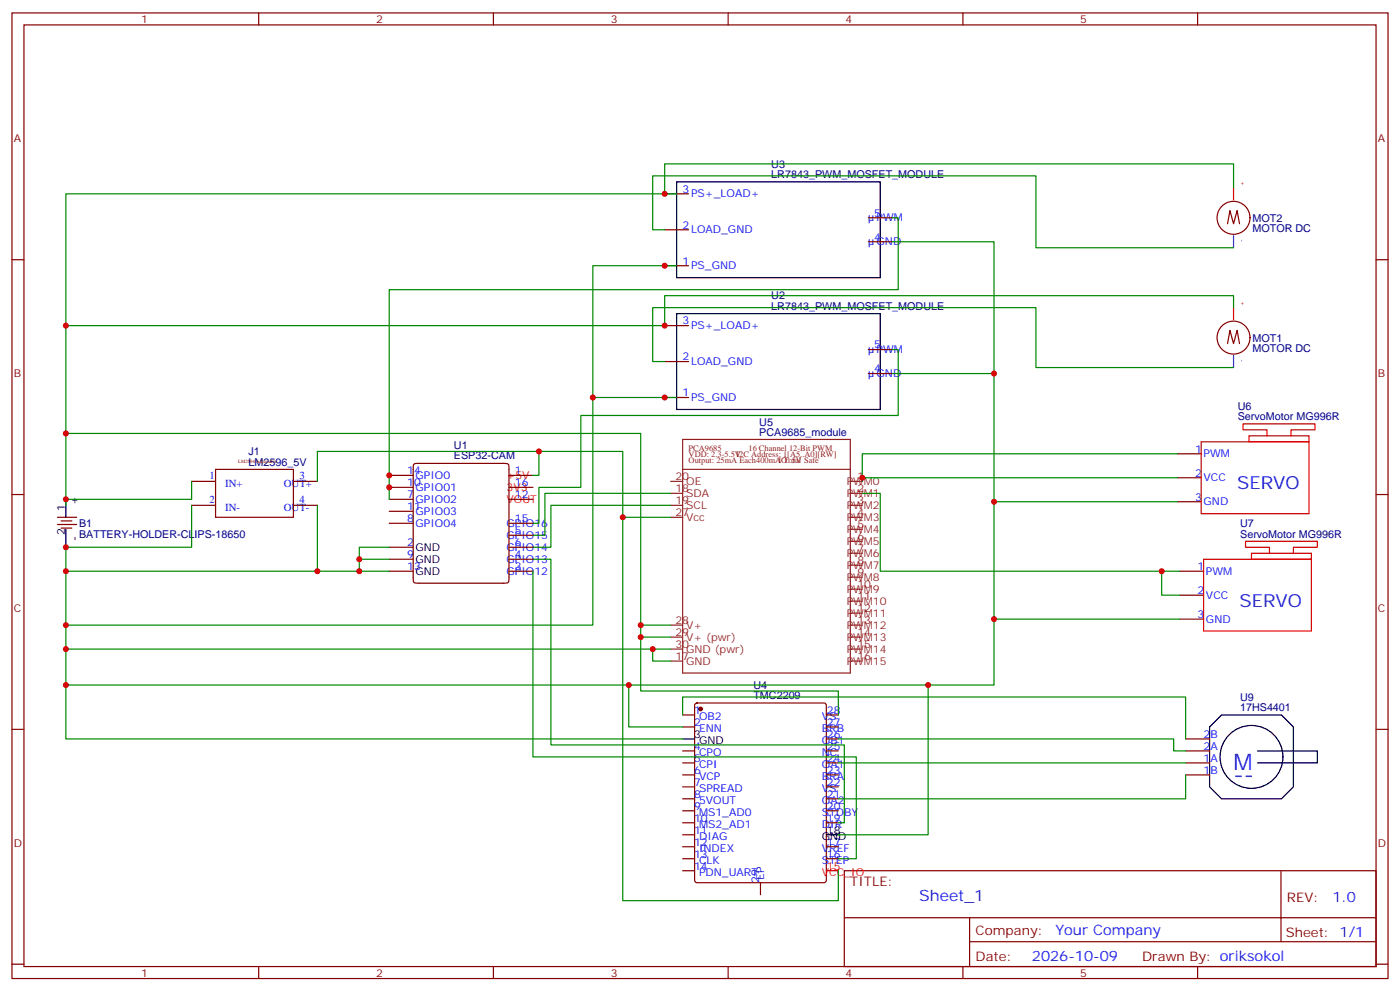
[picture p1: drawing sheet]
<svg xmlns="http://www.w3.org/2000/svg" width="412mm" height="292mm" viewBox="0 0 412 292" stroke-linecap="round" stroke-linejoin="round" font-family="sans-serif">
<g fill="none" stroke="#870000" stroke-width=".35">
<path d="M3.5 3.8h405.4v284.3h-405.4zM7.1 7.3h398.2v277.3h-398.2zM76.2 3.8v3.5M145.3 3.8v3.5M214.5 3.8v3.5M283.6 3.8v3.5M352.8 3.8v3.5M195.8 57.1h7M3.5 76.5h3.6M195.8 78.2h7M195.8 67.7h7M255.8 71.2h7"/>
<path d="M255.8 64.1h7M361.6 65.9l.7-3.9 1.1 3.9 1-3.9 .7 3.9M405.3 76.5h3.6M195.8 95.9h7M195.8 117.1h7M195.8 106.5h7M255.8 110h7M255.8 102.9h7M361.6 101.2l.7-3.9 1.1 3.9 1-3.9 .7 3.9M114.7 140h7M121.9 136.7l1.6-.2h24.7a1.33 1.33 0 0 1 1.7 .5v33a1.33 1.33 0 0 1-.5 1.7h-25.9a1.33 1.33 0 0 1-1.7-.5l-.1-33zM149.9 140h7.1"/>
<path d="M346.8 133.6h7M3.5 145.6h3.6M16.9 152.3h5.7M16.9 154.4h5.7M18 153.4h3.2M18 155.5h3.2M56.4 141.7h7.1M56.4 148.8h7.1M86.4 141.7h7.1M86.4 148.8h7.1M114.7 147h7M114.7 154.1h7"/>
<path d="M114.7 143.5h7M114.7 150.6h7M149.9 157.6h7.1M149.9 147h7.1M149.9 154.1h7.1M149.9 143.5h7.1M346.8 140.7h7M346.8 147.7h7M405.3 145.6h3.6M114.7 161.1h7M114.7 168.2h7M114.7 164.7h7"/>
<path d="M149.9 161.1h7.1M149.9 168.2h7.1M149.9 164.7h7.1M347.5 168.2h7M347.5 175.3h7M347.5 182.3h7M3.5 214.8h3.6M201.1 210.5h3.5M201.1 214.1h3.5M204.8 207.2l.5-.2h37.4l.5 .2 .2 .5v51.5l-.2 .5-.5 .2h-37.4l-.5-.2-.2-.5v-51.5zM243.4 210.5h3.5M243.4 214.1h3.5"/>
<path d="M243.4 217.6h3.5M349.2 217.6h7.1M405.3 214.8h3.6M201.1 221.1h3.5M201.1 224.6h3.5M201.1 228.2h3.5M201.1 231.7h3.5M201.1 235.2h3.5M201.1 238.8h3.5M243.4 221.1h3.5M243.4 224.6h3.5M243.4 228.2h3.5"/>
<path d="M243.4 231.7h3.5M243.4 235.2h3.5M243.4 238.8h3.5M349.2 221.1h7.1M349.2 224.6h7.1M349.2 228.2h7.1M201.1 242.3h3.5M201.1 245.8h3.5M201.1 249.3h3.5M201.1 252.9h3.5M201.1 256.4h3.5M224 259.9v3.6"/>
<path d="M243.4 242.3h3.5M243.4 249.3h3.5M243.4 252.9h3.5M248.7 256.4h156.6v28.2h-156.6zM377.3 256.4v20.9M248.7 270.2h156.5M285.6 277.3h119.6M285.6 270.2v14.2M3.5 283.9h3.6M76.2 284.6v3.5M145.3 284.6v3.5M214.5 284.6v3.5"/>
<path d="M283.6 284.6v3.5M352.8 284.6v3.5M405.3 283.9h3.6"/>
<circle cx="363.4" cy="64.1" r="4.9"/>
<circle cx="363.4" cy="99.4" r="4.9"/>
</g>
<g fill="none" stroke="#000" stroke-width=".35">
<path d="M199.3 53.6h60v28.2h-60zM199.3 92.4h60v28.2h-60zM19.4 147v5.3M19.4 155.9v5.2M201.1 217.6h3.5M356.3 214.1l3.5-3.6h17.7l3.5 3.6v17.6l-3.5 3.5h-17.7l-3.5-3.5zM370.4 221.1h17.7v3.5h-17.7M243.4 245.8h3.5"/>
<circle cx="368.7" cy="222.9" r="9.3"/>
</g>
<path d="M63.5 138.2h22.9v14.1h-22.9z" fill="none" stroke="#a10000" stroke-width=".35"/>
<circle cx="206.4" cy="208.8" r=".53" fill="#870000" stroke="#870000" stroke-width=".35"/>
<path d="M363.4 55.3v3.5M363.4 90.6v3.5M353.8 130.1h31.8v21.2h-31.8zM367.9 128.3h17.7v1.8h-17.7zM373.2 128.3v-1.7h-7v-1.8h21.1v1.8h-7v1.7M354.5 164.7h31.8v21.1h-31.8zM368.7 162.9h17.6v1.8h-17.6zM373.9 162.9v-1.8h-7v-1.7h21.2v1.7h-7.1v1.8M243.4 256.4h3.5" fill="none" stroke="#f00" stroke-width=".35"/>
<g fill="none" stroke="#8c2424" stroke-width=".35">
<path d="M201.1 138.2h49.4M201.1 129.4h49.4v68.8h-49.4zM197.6 141.7h3.5M197.6 145.3h3.5M197.6 148.8h3.5M197.6 152.3h3.5M250.5 141.7h3.5M250.5 145.3h3.5M250.5 148.8h3.5M250.5 152.3h3.5M250.5 155.9h3.5M250.5 159.4h3.5"/>
<path d="M250.5 162.9h3.5M250.5 166.4h3.5M250.5 170h3.5M250.5 173.5h3.5M250.5 177h3.5M197.6 184.1h3.5M197.6 187.6h3.5M197.6 191.1h3.5M197.6 194.7h3.5M250.5 180.6h3.5M250.5 184.1h3.5M250.5 187.6h3.5"/>
<path d="M250.5 191.1h3.5M250.5 194.7h3.5"/>
</g>
<path d="M363.4 69.4v3.6M363.4 104.7v3.5" fill="none" stroke="#00f" stroke-width=".35"/>
<g fill="none" stroke="#008700" stroke-width=".35">
<path d="M199.3 57.1h-179.9v38.8M363.4 55.3v-7h-167.6v8.8M195.8 67.7h-3.5v-15.9h112.9v21.2h58.2M199.3 78.2h-24.7v38.9M262.8 71.2h30v76.5M262.8 64.1h1.8v21.2h-149.9v61.7M363.4 90.6v-3.5h-167.6v8.8h-176.4v51.1M195.8 106.5h-3.5v-15.9h112.9v17.6h58.2M199.3 117.1h-24.7v67h-155.2M262.8 102.9h1.8v19.4h-93.5v21.2h-12.4v10.6h-1.7M262.8 110h30M19.4 127.6h169.3v75.9h58.2v7"/>
<path d="M157 140h1.7v-7.1h-65.2v8.8M158.7 132.9h24.7v19.4h14.2M346.8 133.6h-92.8v8.1M56.4 141.7v5.3h-37v1.8M56.4 148.8v12.3h-37v56.5h181.7M93.5 148.8v19.4M183.4 152.3v112.9h63.5v-8.8M197.6 148.8h-35.3v12.3h-5.3M197.6 145.3h-37.1v12.3h-3.5M254 145.3h5.3v22.9h88.2M254 140.7h92.8M346.8 147.7h-54v34.6"/>
<path d="M19.4 168.2h95.3M105.8 164.7h8.9M114.7 161.1h-8.9v7.1M157 168.2v54.7h95.2v30h-5.3M157 164.7h5.3v54.7h86.4v22.9h-1.8M342.2 168.2v7.1h5.3M19.4 191.1h178.2M188.7 187.6h8.9M188.7 184.1h8.9M192.3 191.1v3.6h5.3M347.5 182.3h-54.7v19.4h-273.4M185.2 201.7v12.4h15.9"/>
<path d="M201.1 210.5v-5.3h148.1v12.4M246.9 217.6h98.8v3.5h3.5M273.4 201.7v44.1h-26.5M246.9 224.6h102.3M349.2 228.2v7h-102.3"/>
</g>
<g fill="#c00">
<circle cx="19.4" cy="147" r=".88"/>
<circle cx="195.8" cy="57.1" r=".88"/>
<circle cx="19.4" cy="161.1" r=".88"/>
<circle cx="19.4" cy="184.1" r=".88"/>
<circle cx="195.8" cy="117.1" r=".88"/>
<circle cx="174.6" cy="117.1" r=".88"/>
<circle cx="195.8" cy="78.2" r=".88"/>
<circle cx="19.4" cy="95.9" r=".88"/>
<circle cx="19.4" cy="191.1" r=".88"/>
<circle cx="188.7" cy="187.6" r=".88"/>
<circle cx="188.7" cy="184.1" r=".88"/>
<circle cx="192.3" cy="191.1" r=".88"/>
<circle cx="19.4" cy="168.2" r=".88"/>
<circle cx="105.8" cy="168.2" r=".88"/>
<circle cx="105.8" cy="164.7" r=".88"/>
<circle cx="158.8" cy="132.9" r=".88"/>
<circle cx="183.4" cy="152.3" r=".88"/>
<circle cx="19.4" cy="127.6" r=".88"/>
<circle cx="292.8" cy="182.3" r=".88"/>
<circle cx="19.4" cy="201.7" r=".88"/>
<circle cx="93.5" cy="168.2" r=".88"/>
<circle cx="254" cy="140.7" r=".88"/>
<circle cx="342.2" cy="168.2" r=".88"/>
<circle cx="273.4" cy="201.7" r=".88"/>
<circle cx="185.2" cy="201.7" r=".88"/>
<circle cx="114.7" cy="143.5" r=".88"/>
<circle cx="114.7" cy="140" r=".88"/>
<circle cx="292.8" cy="147.7" r=".88"/>
<circle cx="292.8" cy="110" r=".88"/>
<circle cx="195.8" cy="95.9" r=".88"/>
</g>
<g font-size="6.7" fill="#00f">
<text x="363.4" y="226.7">M</text>
<text x="363.4" y="230.2">--</text>
</g>
<g font-size="5.3" fill="#00f">
<text x="364.4" y="144.1">SERVO</text>
<text x="365.1" y="178.6">SERVO</text>
</g>
<text font-size="4.6" fill="#00f" x="270.8" y="265.4">Sheet_1</text>
<g font-size="4.2" fill="#00f">
<text x="392.5" y="265.7">1.0</text>
<text x="310.9" y="275.2">Your Company</text>
<text x="304" y="283">2026-10-09</text>
</g>
<g font-size="3.9" fill="#800">
<text x="250.5" y="261">TITLE:</text>
<text x="379.1" y="265.7">REV:</text>
<text x="287.4" y="275.2">Company:</text>
<text x="378.7" y="275.8">Sheet: 1/1</text>
<text x="287.4" y="282.9">Date:</text>
<text x="336.4" y="282.9">Drawn By: oriksokol</text>
</g>
<g font-size="3.2" fill="#800">
<text x="41.6" y="6.8">1</text>
<text x="110.8" y="6.8">2</text>
<text x="179.9" y="6.8">3</text>
<text x="249.1" y="6.8">4</text>
<text x="318.2" y="6.8">5</text>
<text x="4.1" y="41.9">A</text>
<text x="405.9" y="41.9">A</text>
<text x="4.1" y="111.1">B</text>
<text x="405.9" y="111.1">B</text>
<text x="4.1" y="180.2">C</text>
<text x="405.9" y="180.2">C</text>
<text x="4.1" y="249.3">D</text>
<text x="405.9" y="249.3">D</text>
<text x="41.6" y="287.6">1</text>
<text x="110.8" y="287.6">2</text>
<text x="179.9" y="287.6">3</text>
<text x="249.1" y="287.6">4</text>
<text x="318.2" y="287.6">5</text>
</g>
<g font-size="3.2" fill="#000080">
<text x="227.2" y="52.5">LR7843_PWM_MOSFET_MODULE</text>
<text x="227.2" y="49.4">U3</text>
<text x="368.9" y="65.3">MOT2</text>
<text x="368.9" y="68.4">MOTOR DC</text>
<text x="227.2" y="88.2">U2</text>
<text x="227.2" y="91.3">LR7843_PWM_MOSFET_MODULE</text>
<text x="368.9" y="100.6">MOT1</text>
<text x="368.9" y="103.7">MOTOR DC</text>
<text x="223.7" y="125.3">U5</text>
<text x="364.6" y="123.8">ServoMotor MG996R</text>
<text x="364.6" y="120.6">U6</text>
<text x="223.7" y="128.3">PCA9685_module</text>
<text x="73.2" y="137.2">LM2596_5V</text>
<text x="73.2" y="134">J1</text>
<text x="133.7" y="135.3">ESP32-CAM</text>
<text x="133.7" y="132.2">U1</text>
<text x="23.3" y="155.3">B1</text>
<text x="365.3" y="155.2">U7</text>
<text x="23.3" y="158.4">BATTERY-HOLDER-CLIPS-18650</text>
<text x="365.3" y="158.3">ServoMotor MG996R</text>
<text x="221.9" y="202.8">U4</text>
<text x="221.9" y="205.9">TMC2209</text>
<text x="365.3" y="209.5">17HS4401</text>
<text x="365.3" y="206.4">U9</text>
</g>
<g font-size="3.2" fill="#00f">
<text x="201.1" y="56.7">3</text>
<text x="203.6" y="58.1">PS+_LOAD+</text>
<text x="257.5" y="63.8">5</text>
<text x="258.2" y="65.2">PWM</text>
<text x="201.1" y="67.3">2</text>
<text x="203.6" y="68.7">LOAD_GND</text>
<text x="257.5" y="70.8">4</text>
<text x="201.1" y="77.9">1</text>
<text x="258.2" y="72.2">GND</text>
<text x="203.6" y="79.3">PS_GND</text>
<text x="201.1" y="95.5">3</text>
<text x="203.6" y="96.9">PS+_LOAD+</text>
<text x="201.1" y="106.1">2</text>
<text x="203.6" y="107.5">LOAD_GND</text>
<text x="257.5" y="102.6">5</text>
<text x="258.2" y="104">PWM</text>
<text x="257.5" y="109.6">4</text>
<text x="258.2" y="111.1">GND</text>
<text x="201.1" y="116.7">1</text>
<text x="203.6" y="118.1">PS_GND</text>
<text x="352.1" y="133.3">1</text>
<text x="354.5" y="134.7">PWM</text>
<text x="61.7" y="141">1</text>
<text x="66.3" y="143.3">IN+</text>
<text x="83.6" y="143.3">OUT+</text>
<text x="88.2" y="141">3</text>
<text x="119.9" y="143.2">10</text>
<text x="119.9" y="139.6">14</text>
<text x="122.4" y="141">GPIO0</text>
<text x="151.7" y="139.6">1</text>
<text x="151.7" y="143.2">16</text>
<text x="352.1" y="140.3">2</text>
<text x="354.5" y="141.7">VCC</text>
<text x="61.7" y="148.1">2</text>
<text x="88.2" y="148.1">4</text>
<text x="119.9" y="146.7">7</text>
<text x="122.4" y="148.1">GPIO02</text>
<text x="122.4" y="144.6">GPIO01</text>
<text x="151.7" y="146.7">12</text>
<text x="352.1" y="147.4">3</text>
<text x="354.5" y="148.8">GND</text>
<text x="66.3" y="150.4">IN-</text>
<text x="83.6" y="150.4">OUT-</text>
<text x="119.9" y="153.7">8</text>
<text x="119.9" y="150.2">11</text>
<text x="122.4" y="155.2">GPIO04</text>
<text x="122.4" y="151.6">GPIO03</text>
<text x="149.2" y="155.2">GPIO16</text>
<text x="151.7" y="153.7">15</text>
<text x="119.9" y="160.8">2</text>
<text x="149.2" y="158.7">GPIO15</text>
<text x="151.7" y="157.3">5</text>
<text x="151.7" y="160.8">6</text>
<text x="119.9" y="164.3">9</text>
<text x="119.9" y="167.9">13</text>
<text x="149.2" y="165.7">GPIO13</text>
<text x="149.2" y="162.2">GPIO14</text>
<text x="151.7" y="167.9">3</text>
<text x="151.7" y="164.3">4</text>
<text x="352.8" y="167.9">1</text>
<text x="149.2" y="169.3">GPIO12</text>
<text x="355.2" y="169.3">PWM</text>
<text x="352.8" y="174.9">2</text>
<text x="355.2" y="176.3">VCC</text>
<text x="352.8" y="182">3</text>
<text x="355.2" y="183.4">GND</text>
<text x="204.4" y="210.2">1</text>
<text x="204.4" y="213.7">2</text>
<text x="205.9" y="211.9">OB2</text>
<text x="205.9" y="215.5">ENN</text>
<text x="242.1" y="215.5">BRB</text>
<text x="242.1" y="211.9">VS</text>
<text x="243.6" y="213.7">27</text>
<text x="243.6" y="210.2">28</text>
<text x="204.4" y="220.8">4</text>
<text x="242.1" y="219">OB1</text>
<text x="243.6" y="220.8">25</text>
<text x="243.6" y="217.2">26</text>
<text x="354.5" y="217.2">2B</text>
<text x="354.5" y="220.8">2A</text>
<text x="204.4" y="224.3">5</text>
<text x="204.4" y="227.8">6</text>
<text x="205.9" y="222.5">CPO</text>
<text x="205.9" y="226.1">CPI</text>
<text x="242.1" y="226.1">OA1</text>
<text x="242.1" y="222.5">NC</text>
<text x="243.6" y="227.8">23</text>
<text x="243.6" y="224.3">24</text>
<text x="354.5" y="224.3">1A</text>
<text x="354.5" y="227.8">1B</text>
<text x="204.4" y="231.4">7</text>
<text x="205.9" y="229.6">VCP</text>
<text x="205.9" y="233.1">SPREAD</text>
<text x="242.1" y="233.1">VS</text>
<text x="242.1" y="229.6">BRA</text>
<text x="243.6" y="231.4">22</text>
<text x="204.4" y="234.9">8</text>
<text x="204.4" y="238.4">9</text>
<text x="205.9" y="236.6">5VOUT</text>
<text x="242.1" y="236.6">OA2</text>
<text x="243.6" y="238.4">20</text>
<text x="243.6" y="234.9">21</text>
<text x="204.4" y="241.9">10</text>
<text x="204.4" y="245.5">11</text>
<text x="205.9" y="240.2">MS1_AD0</text>
<text x="205.9" y="243.7">MS2_AD1</text>
<text x="242.1" y="243.7">DIR</text>
<text x="242.1" y="240.2">STDBY</text>
<text x="243.6" y="241.9">19</text>
<text x="204.4" y="249">12</text>
<text x="205.9" y="247.2">DIAG</text>
<text x="205.9" y="250.8">INDEX</text>
<text x="242.1" y="250.8">VREF</text>
<text x="243.6" y="249">17</text>
<text x="204.4" y="252.5">13</text>
<text x="204.4" y="256">14</text>
<text x="205.9" y="254.3">CLK</text>
<text x="205.9" y="257.8">PDN_UART</text>
<text x="242.1" y="254.3">STEP</text>
<text x="243.6" y="252.5">16</text>
<text x="223.7" y="259.9" transform="rotate(-90 223.7 259.9)">29</text>
<text x="225.1" y="259.2" transform="rotate(-90 225.1 259.2)">EP</text>
</g>
<g font-size="3.2" fill="#f00">
<text x="149.2" y="141">+5V</text>
<text x="149.2" y="148.1">VOUT</text>
<text x="149.2" y="144.6">3V3</text>
<text x="242.1" y="257.8">VCC_IO</text>
<text x="243.6" y="256">15</text>
</g>
<g font-size="3.2" fill="#8d2323">
<text x="199" y="141.4">20</text>
<text x="202.1" y="142.8">OE</text>
<text x="249.4" y="142.8">PWM0</text>
<text x="252.6" y="141.4">1</text>
<text x="199" y="144.9">18</text>
<text x="199" y="148.4">19</text>
<text x="202.1" y="146.3">SDA</text>
<text x="202.1" y="149.9">SCL</text>
<text x="249.4" y="146.3">PWM1</text>
<text x="249.4" y="149.9">PWM2</text>
<text x="252.6" y="144.9">2</text>
<text x="252.6" y="148.4">3</text>
<text x="199" y="152">27</text>
<text x="202.1" y="153.4">Vcc</text>
<text x="249.4" y="153.4">PWM3</text>
<text x="252.6" y="152">4</text>
<text x="252.6" y="155.5">5</text>
<text x="249.4" y="156.9">PWM4</text>
<text x="249.4" y="160.4">PWM5</text>
<text x="252.6" y="159">6</text>
<text x="249.4" y="164">PWM6</text>
<text x="249.4" y="167.5">PWM7</text>
<text x="252.6" y="162.6">7</text>
<text x="252.6" y="166.1">8</text>
<text x="249.4" y="171">PWM8</text>
<text x="252.6" y="169.6">9</text>
<text x="252.6" y="173.1">10</text>
<text x="249.4" y="174.6">PWM9</text>
<text x="249.4" y="178.1">PWM10</text>
<text x="252.6" y="176.7">11</text>
<text x="199" y="183.7">28</text>
<text x="202.1" y="185.1">V+</text>
<text x="249.4" y="181.6">PWM11</text>
<text x="249.4" y="185.1">PWM12</text>
<text x="252.6" y="180.2">12</text>
<text x="252.6" y="183.7">13</text>
<text x="199" y="187.3">29</text>
<text x="199" y="190.8">30</text>
<text x="202.1" y="188.7">V+ (pwr)</text>
<text x="249.4" y="188.7">PWM13</text>
<text x="252.6" y="187.3">14</text>
<text x="252.6" y="190.8">15</text>
<text x="199" y="194.3">17</text>
<text x="202.1" y="195.7">GND</text>
<text x="202.1" y="192.2">GND (pwr)</text>
<text x="249.4" y="192.2">PWM14</text>
<text x="249.4" y="195.7">PWM15</text>
<text x="252.6" y="194.3">16</text>
</g>
<g font-size="3.2">
<text x="22.9" y="148.8" transform="rotate(-90 22.9 148.8)">+</text>
<text x="19" y="150.6" transform="rotate(-90 19 150.6)">1</text>
<text x="19" y="157.6" transform="rotate(-90 19 157.6)">2</text>
<text x="22.9" y="159.4" transform="rotate(-90 22.9 159.4)">-</text>
<text x="122.4" y="162.2">GND</text>
<text x="122.4" y="165.7">GND</text>
<text x="122.4" y="169.3">GND</text>
<text x="204.4" y="217.2">3</text>
<text x="205.9" y="219">GND</text>
<text x="243.6" y="245.5">18</text>
<text x="242.1" y="247.2">GND</text>
</g>
<g font-size="2.5" fill="#8d2323">
<text x="202.8" y="132.9">PCA9685</text>
<text x="202.8" y="134.7">VDD: 2.3-5.5V</text>
<text x="202.8" y="136.5">Output: 25mA Each400mA Total</text>
<text x="217" y="134.7">I2C Address: 1[A5..A0][RW]</text>
<text x="220.5" y="132.9">16 Channel 12-Bit PWM</text>
<text x="229.3" y="136.5">IO: 5V Safe</text>
</g>
<g font-size="1.8" fill="#f00">
<text x="366.5" y="54.9" transform="rotate(-90 366.5 54.9)">+</text>
<text x="366.5" y="90.1" transform="rotate(-90 366.5 90.1)">+</text>
</g>
<g font-size="1.8" fill="#00f">
<text x="366.2" y="71.3" transform="rotate(-90 366.2 71.3)">-</text>
<text x="366.2" y="106.6" transform="rotate(-90 366.2 106.6)">-</text>
</g>
<text font-size="1.4" fill="#840000" x="70.2" y="136.4">LM2596 Adjustable</text>
</svg>
